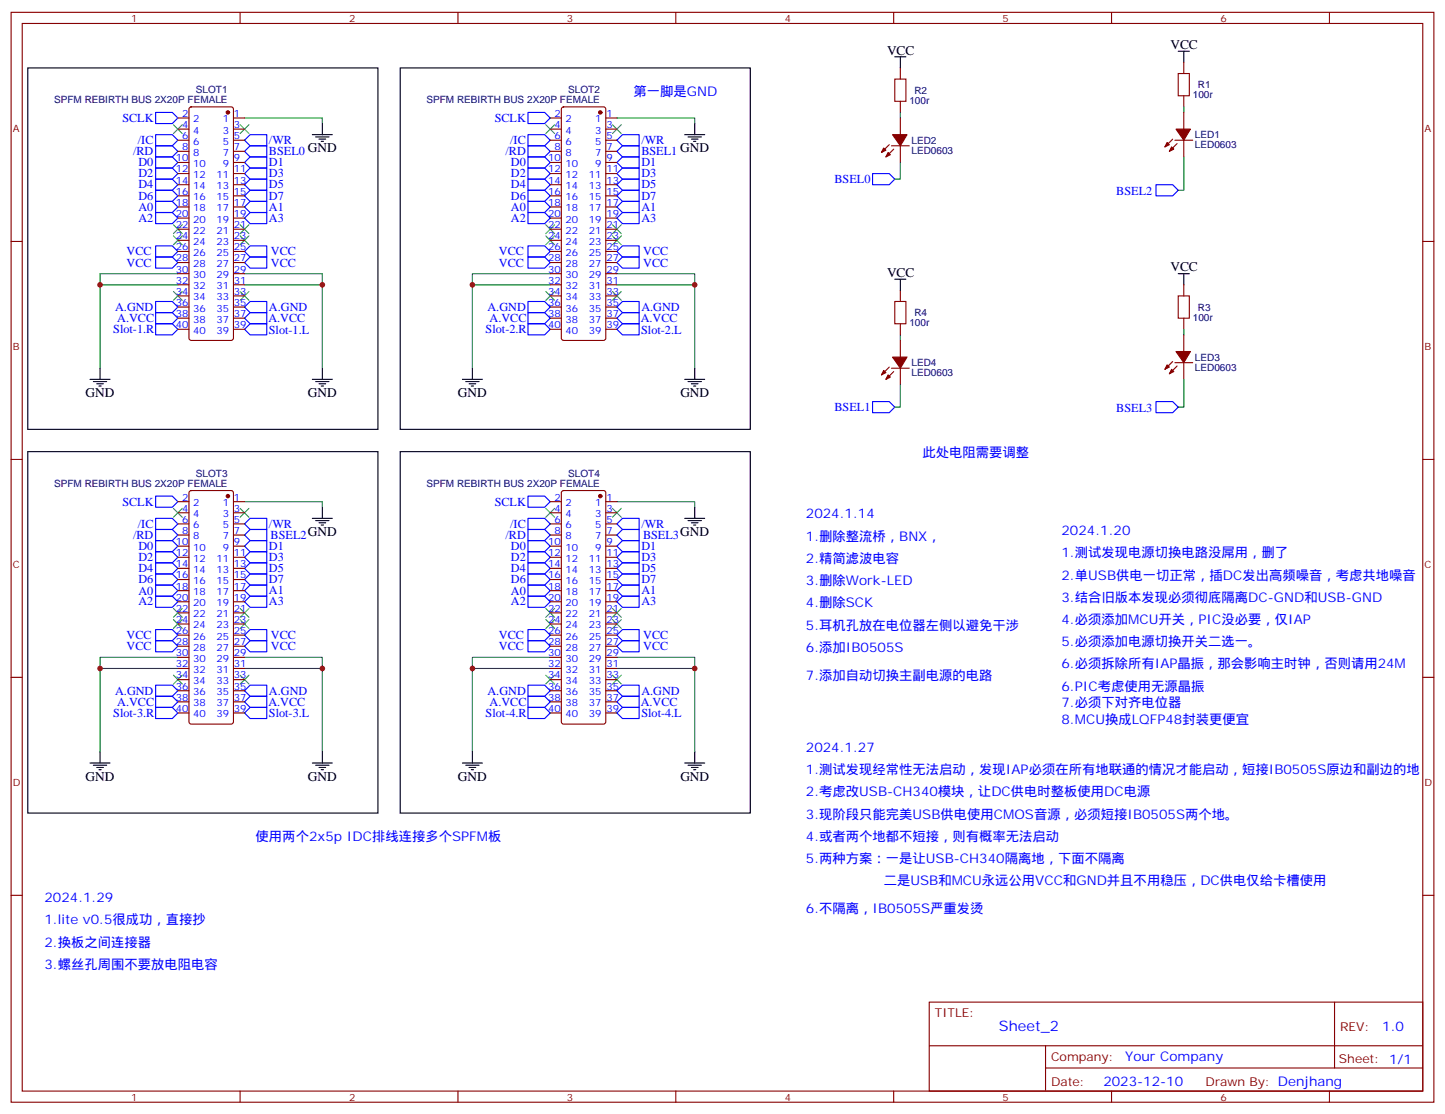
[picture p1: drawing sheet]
<svg xmlns="http://www.w3.org/2000/svg" width="459mm" height="353mm" viewBox="0 0 459 353" stroke-linecap="round" stroke-linejoin="round" font-family="sans-serif">
<g fill="none" stroke="#870000" stroke-width=".35">
<path d="M3.5 3.9h451.6v345.7h-451.6zM7.1 7.4h444.5v338.7h-444.5zM76.2 3.9v3.5M145.3 3.9v3.5M214.5 3.9v3.5M283.6 3.9v3.5M352.8 3.9v3.5M375.7 19.8v3.5M421.9 3.9v3.5M56.4 37.4h3.6M60.2 34.1l.5-.2h12.7l.5 .2 .2 .5v72.7l-.3 .5-.4 .2h-12.7l-.5-.2-.2-.5v-72.7zM74.1 37.4h3.5"/>
<path d="M174.6 37.4h3.6M178.4 34.1l.5-.2h12.7l.5 .2 .2 .5v72.7l-.3 .5-.4 .2h-12.7l-.5-.2-.2-.5v-72.7zM192.3 37.4h3.5M285.8 21.6v3.5M285.8 32.1v3.6M285.8 37.4v5.3M375.7 30.4v3.5M375.7 35.7v5.3M56.4 41h3.6M56.4 44.5h3.6M56.4 48h3.6M56.4 51.5h3.6"/>
<path d="M56.4 55.1h3.6M56.4 58.6h3.6M74.1 41h3.5M74.1 44.5h3.5M74.1 48h3.5M74.1 51.5h3.5M74.1 55.1h3.5M74.1 58.6h3.5M174.6 41h3.6M174.6 44.5h3.6M174.6 48h3.6M174.6 51.5h3.6"/>
<path d="M174.6 55.1h3.6M174.6 58.6h3.6M192.3 41h3.5M192.3 44.5h3.5M192.3 48h3.5M192.3 51.5h3.5M192.3 55.1h3.5M192.3 58.6h3.5M282.2 45.9l-2.4 2.5M282.9 46.2h5.7M283.6 47.3l-2.4 2.5M285.8 46.2v5.3"/>
<path d="M372.2 44.1l-2.5 2.5M372.9 44.5h5.6M373.6 45.5l-2.5 2.5M375.7 44.5v5.3M3.5 76.6h3.6M56.4 62.1h3.6M56.4 79.8h3.6M56.4 65.7h3.6M56.4 76.2h3.6M56.4 69.2h3.6M56.4 72.7h3.6M74.1 62.1h3.5"/>
<path d="M74.1 79.8h3.5M74.1 65.7h3.5M74.1 76.2h3.5M74.1 69.2h3.5M74.1 72.7h3.5M174.6 62.1h3.6M174.6 79.8h3.6M174.6 65.7h3.6M174.6 76.2h3.6M174.6 69.2h3.6M174.6 72.7h3.6M192.3 62.1h3.5"/>
<path d="M192.3 79.8h3.5M192.3 65.7h3.5M192.3 76.2h3.5M192.3 69.2h3.5M192.3 72.7h3.5M451.6 76.6h3.5M56.4 97.4h3.6M56.4 93.9h3.6M56.4 90.3h3.6M56.4 86.8h3.6M56.4 83.3h3.6M74.1 97.4h3.5"/>
<path d="M74.1 93.9h3.5M74.1 90.3h3.5M74.1 86.8h3.5M74.1 83.3h3.5M174.6 97.4h3.6M174.6 93.9h3.6M174.6 90.3h3.6M174.6 86.8h3.6M174.6 83.3h3.6M192.3 97.4h3.5M192.3 93.9h3.5M192.3 90.3h3.5"/>
<path d="M192.3 86.8h3.5M192.3 83.3h3.5M285.8 92.1v3.5M375.7 90.3v3.6M56.4 104.5h3.6M56.4 100.9h3.6M74.1 104.5h3.5M74.1 100.9h3.5M174.6 104.5h3.6M174.6 100.9h3.6M192.3 104.5h3.5M192.3 100.9h3.5"/>
<path d="M282.2 116.5l-2.4 2.4M282.9 116.8h5.7M283.6 117.9l-2.4 2.4M285.8 102.7v3.5M285.8 108v5.3M285.8 116.8v5.3M372.2 114.7l-2.5 2.5M372.9 115h5.6M373.6 116.1l-2.5 2.5M375.7 100.9v3.6M375.7 106.2v5.3M375.7 115v5.3"/>
<path d="M3.5 145.7h3.6M56.4 159.1h3.6M60.2 155.8l.5-.2h12.7l.5 .2 .2 .5v72.7l-.3 .5-.4 .2h-12.7l-.5-.2-.2-.5v-72.7zM74.1 159.1h3.5M174.6 159.1h3.6M178.4 155.8l.5-.2h12.7l.5 .2 .2 .5v72.7l-.3 .5-.4 .2h-12.7l-.5-.2-.2-.5v-72.7zM192.3 159.1h3.5M451.6 145.7h3.5M56.4 162.7h3.6M56.4 166.2h3.6M56.4 169.7h3.6M56.4 173.2h3.6"/>
<path d="M56.4 176.8h3.6M74.1 162.7h3.5M74.1 166.2h3.5M74.1 169.7h3.5M74.1 173.2h3.5M74.1 176.8h3.5M174.6 162.7h3.6M174.6 166.2h3.6M174.6 169.7h3.6M174.6 173.2h3.6M174.6 176.8h3.6M192.3 162.7h3.5"/>
<path d="M192.3 166.2h3.5M192.3 169.7h3.5M192.3 173.2h3.5M192.3 176.8h3.5M56.4 180.3h3.6M56.4 183.8h3.6M56.4 187.4h3.6M56.4 197.9h3.6M56.4 190.9h3.6M56.4 194.4h3.6M74.1 180.3h3.5M74.1 183.8h3.5"/>
<path d="M74.1 187.4h3.5M74.1 197.9h3.5M74.1 190.9h3.5M74.1 194.4h3.5M174.6 180.3h3.6M174.6 183.8h3.6M174.6 187.4h3.6M174.6 197.9h3.6M174.6 190.9h3.6M174.6 194.4h3.6M192.3 180.3h3.5M192.3 183.8h3.5"/>
<path d="M192.3 187.4h3.5M192.3 197.9h3.5M192.3 190.9h3.5M192.3 194.4h3.5M3.5 214.9h3.6M56.4 219.1h3.6M56.4 215.6h3.6M56.4 212.1h3.6M56.4 208.5h3.6M56.4 205h3.6M56.4 201.5h3.6M74.1 219.1h3.5"/>
<path d="M74.1 215.6h3.5M74.1 212.1h3.5M74.1 208.5h3.5M74.1 205h3.5M74.1 201.5h3.5M174.6 219.1h3.6M174.6 215.6h3.6M174.6 212.1h3.6M174.6 208.5h3.6M174.6 205h3.6M174.6 201.5h3.6M192.3 219.1h3.5"/>
<path d="M192.3 215.6h3.5M192.3 212.1h3.5M192.3 208.5h3.5M192.3 205h3.5M192.3 201.5h3.5M451.6 214.9h3.5M56.4 226.2h3.6M56.4 222.6h3.6M74.1 226.2h3.5M74.1 222.6h3.5M174.6 226.2h3.6M174.6 222.6h3.6"/>
<path d="M192.3 226.2h3.5M192.3 222.6h3.5M3.5 284h3.6M451.6 284h3.5M294.9 317.9h156.7v28.2h-156.7zM423.5 317.9l.1 20.9M295 331.7h156.4M331.8 338.8h119.6M331.8 331.7v14.1M76.2 346.1v3.5M145.3 346.1v3.5M214.5 346.1v3.5"/>
<path d="M283.6 346.1v3.5M352.8 346.1v3.5M421.9 346.1v3.5"/>
</g>
<g fill="none" stroke="#00f" stroke-width=".35">
<path d="M49.4 35.7h5.3l1.7 1.7-1.7 1.8h-5.3zM167.6 35.7h5.3l1.7 1.7-1.7 1.8h-5.3zM49.4 56.8h5.3l1.7 1.8-1.7 1.8h-5.3zM49.4 53.3h5.3l1.7 1.8-1.7 1.7h-5.3zM49.4 49.8h5.3l1.7 1.7-1.7 1.8h-5.3zM49.4 46.2h5.3l1.7 1.8-1.7 1.8h-5.3zM49.4 42.7h5.3l1.7 1.8-1.7 1.7h-5.3zM77.6 58.6l1.8-1.8h5.3v3.6h-5.3zM79.4 53.3h5.3v3.5h-5.3l-1.8-1.7zM79.4 49.8h5.3v3.5h-5.3l-1.8-1.8zM79.4 42.7h5.3v3.5h-5.3l-1.8-1.7zM79.4 46.2h5.3v3.6h-5.3l-1.8-1.8z"/>
<path d="M167.6 42.7h5.3l1.7 1.8-1.7 1.7h-5.3zM167.6 46.2h5.3l1.7 1.8-1.7 1.8h-5.3zM167.6 49.8h5.3l1.7 1.7-1.7 1.8h-5.3zM167.6 53.3h5.3l1.7 1.8-1.7 1.7h-5.3zM167.6 56.8h5.3l1.7 1.8-1.7 1.8h-5.3zM195.8 58.6l1.8-1.8h5.2v3.6h-5.2zM197.6 42.7h5.2v3.5h-5.2l-1.8-1.7zM197.6 49.8h5.2v3.5h-5.2l-1.8-1.8zM197.6 53.3h5.2v3.5h-5.2l-1.8-1.7zM197.6 46.2h5.2v3.6h-5.2l-1.8-1.8zM276.9 55.1h5.3l1.8 1.7-1.8 1.8h-5.3zM366.9 58.6h5.3l1.7 1.8-1.7 1.7h-5.3z"/>
<path d="M49.4 67.4h5.3l1.7 1.8-1.7 1.7h-5.3zM49.4 63.9h5.3l1.7 1.8-1.7 1.7h-5.3zM49.4 60.4h5.3l1.7 1.7-1.7 1.8h-5.3zM49.4 78h5.3l1.7 1.8-1.7 1.7h-5.3zM77.6 69.2l1.8-1.8h5.3v3.5h-5.3zM77.6 65.7l1.8-1.8h5.3v3.5h-5.3zM77.6 62.1l1.8-1.7h5.3v3.5h-5.3zM79.4 78h5.3v3.5h-5.3l-1.8-1.7zM167.6 78h5.3l1.7 1.8-1.7 1.7h-5.3zM167.6 60.4h5.3l1.7 1.7-1.7 1.8h-5.3zM167.6 63.9h5.3l1.7 1.8-1.7 1.7h-5.3zM167.6 67.4h5.3l1.7 1.8-1.7 1.7h-5.3z"/>
<path d="M195.8 65.7l1.8-1.8h5.2v3.5h-5.2zM197.6 78h5.2v3.5h-5.2l-1.8-1.7zM197.6 60.4h5.2v3.5h-5.2l-1.8-1.8zM197.6 67.4h5.2v3.5h-5.2l-1.8-1.7zM49.4 99.2h5.3l1.7 1.7-1.7 1.8h-5.3zM49.4 81.5h5.3l1.7 1.8-1.7 1.8h-5.3zM49.4 95.6h5.3l1.7 1.8-1.7 1.8h-5.3zM79.4 81.5h5.3v3.6h-5.3l-1.8-1.8zM79.4 95.6h5.3v3.6h-5.3l-1.8-1.8zM167.6 81.5h5.3l1.7 1.8-1.7 1.8h-5.3zM167.6 99.2h5.3l1.7 1.7-1.7 1.8h-5.3zM167.6 95.6h5.3l1.7 1.8-1.7 1.8h-5.3z"/>
<path d="M197.6 81.5h5.2v3.6h-5.2l-1.8-1.8zM197.6 95.6h5.2v3.6h-5.2l-1.8-1.8zM49.4 102.7h5.3l1.7 1.8-1.7 1.7h-5.3zM77.6 104.5l1.8-1.8h5.3v3.5h-5.3zM77.6 100.9l1.8-1.7h5.3v3.5h-5.3zM167.6 102.7h5.3l1.7 1.8-1.7 1.7h-5.3zM195.8 104.5l1.8-1.8h5.2v3.5h-5.2zM195.8 100.9l1.8-1.7h5.2v3.5h-5.2zM276.9 127.4h5.3l1.8 1.8-1.8 1.7h-5.3zM366.9 127.4h5.3l1.7 1.8-1.7 1.7h-5.3zM49.4 157.4h5.3l1.7 1.7-1.7 1.8h-5.3zM167.6 157.4h5.3l1.7 1.7-1.7 1.8h-5.3z"/>
<path d="M49.4 164.4h5.3l1.7 1.8-1.7 1.8h-5.3zM49.4 168h5.3l1.7 1.7-1.7 1.8h-5.3zM49.4 171.5h5.3l1.7 1.7-1.7 1.8h-5.3zM49.4 175h5.3l1.7 1.8-1.7 1.7h-5.3zM49.4 178.5h5.3l1.7 1.8-1.7 1.8h-5.3zM77.6 173.2l1.8-1.7h5.3v3.5h-5.3zM77.6 169.7l1.8-1.7h5.3v3.5h-5.3zM79.4 164.4h5.3v3.6h-5.3l-1.8-1.8zM79.4 175h5.3v3.5h-5.3l-1.8-1.7zM79.4 178.5h5.3v3.6h-5.3l-1.8-1.8zM167.6 178.5h5.3l1.7 1.8-1.7 1.8h-5.3zM167.6 175h5.3l1.7 1.8-1.7 1.7h-5.3z"/>
<path d="M167.6 171.5h5.3l1.7 1.7-1.7 1.8h-5.3zM167.6 168h5.3l1.7 1.7-1.7 1.8h-5.3zM167.6 164.4h5.3l1.7 1.8-1.7 1.8h-5.3zM195.8 173.2l1.8-1.7h5.2v3.5h-5.2zM195.8 169.7l1.8-1.7h5.2v3.5h-5.2zM197.6 178.5h5.2v3.6h-5.2l-1.8-1.8zM197.6 175h5.2v3.5h-5.2l-1.8-1.7zM197.6 164.4h5.2v3.6h-5.2l-1.8-1.8zM49.4 199.7h5.3l1.7 1.8-1.7 1.7h-5.3zM49.4 182.1h5.3l1.7 1.7-1.7 1.8h-5.3zM49.4 185.6h5.3l1.7 1.8-1.7 1.7h-5.3zM49.4 189.1h5.3l1.7 1.8-1.7 1.8h-5.3z"/>
<path d="M79.4 199.7h5.3v3.5h-5.3l-1.8-1.7zM79.4 182.1h5.3v3.5h-5.3l-1.8-1.8zM79.4 185.6h5.3v3.5h-5.3l-1.8-1.7zM79.4 189.1h5.3v3.6h-5.3l-1.8-1.8zM167.6 189.1h5.3l1.7 1.8-1.7 1.8h-5.3zM167.6 185.6h5.3l1.7 1.8-1.7 1.7h-5.3zM167.6 182.1h5.3l1.7 1.7-1.7 1.8h-5.3zM167.6 199.7h5.3l1.7 1.8-1.7 1.7h-5.3zM197.6 189.1h5.2v3.6h-5.2l-1.8-1.8zM197.6 185.6h5.2v3.5h-5.2l-1.8-1.7zM197.6 182.1h5.2v3.5h-5.2l-1.8-1.8zM197.6 199.7h5.2v3.5h-5.2l-1.8-1.7z"/>
<path d="M49.4 203.2h5.3l1.7 1.8-1.7 1.8h-5.3zM49.4 217.3h5.3l1.7 1.8-1.7 1.8h-5.3zM79.4 203.2h5.3v3.6h-5.3l-1.8-1.8zM79.4 217.3h5.3v3.6h-5.3l-1.8-1.8zM167.6 203.2h5.3l1.7 1.8-1.7 1.8h-5.3zM167.6 217.3h5.3l1.7 1.8-1.7 1.8h-5.3zM197.6 203.2h5.2v3.6h-5.2l-1.8-1.8zM197.6 217.3h5.2v3.6h-5.2l-1.8-1.8zM49.4 220.9h5.3l1.7 1.7-1.7 1.8h-5.3zM49.4 224.4h5.3l1.7 1.8-1.7 1.7h-5.3zM77.6 226.2l1.8-1.8h5.3v3.5h-5.3zM79.4 220.9h5.3v3.5h-5.3l-1.8-1.8z"/>
<path d="M167.6 220.9h5.3l1.7 1.7-1.7 1.8h-5.3zM167.6 224.4h5.3l1.7 1.8-1.7 1.7h-5.3zM195.8 222.6l1.8-1.7h5.2v3.5h-5.2zM195.8 226.2l1.8-1.8h5.2v3.5h-5.2z"/>
</g>
<g fill="none" stroke="#3c3" stroke-width=".35">
<path d="M55 39.5l2.9 2.9M57.9 39.5l-2.9 2.9M76.2 39.5l2.8 2.9M79 39.5l-2.8 2.9M173.2 39.5l2.8 2.9M176 39.5l-2.8 2.9M194.4 39.5l2.8 2.9M197.2 39.5l-2.8 2.9M55 74.8l2.9 2.8M55 71.3l2.9 2.8M57.9 74.8l-2.9 2.8M57.9 71.3l-2.9 2.8"/>
<path d="M76.2 74.8l2.8 2.8M76.2 71.3l2.8 2.8M79 74.8l-2.8 2.8M79 71.3l-2.8 2.8M173.2 71.3l2.8 2.8M173.2 74.8l2.8 2.8M176 71.3l-2.8 2.8M176 74.8l-2.8 2.8M194.4 71.3l2.8 2.8M194.4 74.8l2.8 2.8M197.2 71.3l-2.8 2.8M197.2 74.8l-2.8 2.8"/>
<path d="M55 92.5l2.9 2.8M57.9 92.5l-2.9 2.8M76.2 92.5l2.8 2.8M79 92.5l-2.8 2.8M173.2 92.5l2.8 2.8M176 92.5l-2.8 2.8M194.4 92.5l2.8 2.8M197.2 92.5l-2.8 2.8M55 161.3l2.9 2.8M57.9 161.3l-2.9 2.8M76.2 161.3l2.8 2.8M79 161.3l-2.8 2.8"/>
<path d="M173.2 161.3l2.8 2.8M176 161.3l-2.8 2.8M194.4 161.3l2.8 2.8M197.2 161.3l-2.8 2.8M55 193l2.9 2.8M55 196.5l2.9 2.9M57.9 193l-2.9 2.8M57.9 196.5l-2.9 2.9M76.2 193l2.8 2.8M76.2 196.5l2.8 2.9M79 193l-2.8 2.8M79 196.5l-2.8 2.9"/>
<path d="M173.2 196.5l2.8 2.9M173.2 193l2.8 2.8M176 196.5l-2.8 2.9M176 193l-2.8 2.8M194.4 196.5l2.8 2.9M194.4 193l2.8 2.8M197.2 196.5l-2.8 2.9M197.2 193l-2.8 2.8M55 214.2l2.9 2.8M57.9 214.2l-2.9 2.8M76.2 214.2l2.8 2.8M79 214.2l-2.8 2.8"/>
<path d="M173.2 214.2l2.8 2.8M176 214.2l-2.8 2.8M194.4 214.2l2.8 2.8M197.2 214.2l-2.8 2.8"/>
</g>
<g fill="none" stroke="#000" stroke-width=".35">
<path d="M284 18h3.5M285.8 18v3.6M373.9 16.3h3.6M375.7 16.3v3.5M8.8 21.6h111.1v114.6h-111.1zM102.3 39.2v3.5M127 21.6h111.1v114.6h-111.1zM220.5 39.2v3.5M99.1 42.7h6.4M100.2 43.4h4.2M101.2 44.1h2.2M102 44.8h.7"/>
<path d="M217.3 42.7h6.4M218.4 43.4h4.2M219.4 44.1h2.1M220.1 44.8h.7M284 88.6h3.5M285.8 88.6v3.5M373.9 86.8h3.6M375.7 86.8v3.5M31.7 116.8v3.5M102.3 116.8v3.5M149.9 116.8v3.5M220.5 116.8v3.5"/>
<path d="M28.6 120.3h6.3M29.6 121h4.3M30.7 121.7h2.1M31.4 122.4h.7M99.1 120.3h6.4M100.2 121h4.2M101.2 121.7h2.2M102 122.4h.7M146.8 120.3h6.3M147.8 121h4.2M148.9 121.7h2.1M149.6 122.4h.7"/>
<path d="M217.3 120.3h6.4M218.4 121h4.2M219.4 121.7h2.1M220.1 122.4h.7M8.8 143.3h111.1v114.6h-111.1zM127 143.3h111.1v114.6h-111.1zM99.1 164.4h6.4M100.2 165.1h4.2M101.2 165.8h2.2M102 166.5h.7M102.3 160.9v3.5M217.3 164.4h6.4"/>
<path d="M218.4 165.1h4.2M219.4 165.8h2.1M220.1 166.5h.7M220.5 160.9v3.5M31.7 238.5v3.5M102.3 238.5v3.5M149.9 238.5v3.5M220.5 238.5v3.5M28.6 242h6.3M29.6 242.7h4.3M30.7 243.5h2.1M31.4 244.2h.7"/>
<path d="M99.1 242h6.4M100.2 242.7h4.2M101.2 243.5h2.2M102 244.2h.7M146.8 242h6.3M147.8 242.7h4.2M148.9 243.5h2.1M149.6 244.2h.7M217.3 242h6.4M218.4 242.7h4.2M219.4 243.5h2.1M220.1 244.2h.7"/>
</g>
<g fill="none" stroke="#008700" stroke-width=".35">
<path d="M77.6 37.4h24.7v1.8M195.8 37.4h24.7v1.8M285.8 35.7v1.7M375.7 33.9v1.8M285.8 51.5v5.3h-1.8M375.7 49.8v10.6h-1.8M31.7 90.3h24.7M56.4 86.8h-24.7v30M77.6 86.8h24.7v30M77.6 90.3h24.7M149.9 90.3h24.7M174.6 86.8h-24.7v30"/>
<path d="M195.8 90.3h24.7M195.8 86.8h24.7v30M285.8 106.2v1.8M375.7 104.5v1.7M285.8 122.1v7.1h-1.8M375.7 120.3v8.9h-1.8M77.6 159.1h24.7v1.8M195.8 159.1h24.7v1.8M31.7 212.1h24.7M56.4 208.5h-24.7v30M77.6 212.1h24.7M77.6 208.5h24.7v30"/>
<path d="M149.9 212.1h24.7M174.6 208.5h-24.7v30M195.8 208.5h24.7v30M195.8 212.1h24.7"/>
</g>
<g fill="#870000" stroke="#870000" stroke-width=".35">
<path d="M283.3 113.3h4.6l-2.1 3.5z"/>
<path d="M280.5 117.5l.7 .7-1.4 .7z"/>
<path d="M281.9 118.9l.7 .7-1.4 .7z"/>
<path d="M283.3 42.7h4.6l-2.1 3.5z"/>
<path d="M280.5 47l.7 .7-1.4 .7z"/>
<path d="M281.9 48.4l.7 .7-1.4 .7z"/>
<path d="M373.2 41h4.6l-2.1 3.5z"/>
<path d="M370.4 45.2l.7 .7-1.4 .7z"/>
<path d="M371.8 46.6l.7 .7-1.4 .7z"/>
<path d="M373.2 111.5h4.6l-2.1 3.5z"/>
<path d="M370.4 115.7l.7 .8-1.4 .7z"/>
<path d="M371.8 117.2l.7 .7-1.4 .7z"/>
<circle cx="72.3" cy="35.7" r=".53"/>
<circle cx="190.5" cy="35.7" r=".53"/>
<circle cx="72.3" cy="157.4" r=".53"/>
<circle cx="190.5" cy="157.4" r=".53"/>
</g>
<path d="M284 25.1h3.5v7h-3.5zM373.9 23.3h3.6v7.1h-3.6zM284 95.6h3.5v7.1h-3.5zM373.9 93.9h3.6v7h-3.6z" fill="none" stroke="#a10000" stroke-width=".35"/>
<g fill="#c00">
<circle cx="149.9" cy="90.3" r=".88"/>
<circle cx="220.5" cy="90.3" r=".88"/>
<circle cx="102.3" cy="90.3" r=".88"/>
<circle cx="31.8" cy="90.3" r=".88"/>
<circle cx="31.8" cy="212.1" r=".88"/>
<circle cx="102.3" cy="212.1" r=".88"/>
<circle cx="220.5" cy="212.1" r=".88"/>
<circle cx="149.9" cy="212.1" r=".88"/>
</g>
<text font-size="4.6" fill="#00f" x="317" y="326.9">Sheet_2</text>
<g font-size="4.2">
<text x="281.5" y="17.3">VCC</text>
<text x="371.5" y="15.6">VCC</text>
<text x="281.5" y="87.9">VCC</text>
<text x="371.5" y="86.1">VCC</text>
<text x="27.2" y="126">GND</text>
<text x="97.7" y="126">GND</text>
<text x="145.3" y="126">GND</text>
<text x="215.9" y="126">GND</text>
<text x="27.2" y="247.7">GND</text>
<text x="97.7" y="247.7">GND</text>
<text x="145.3" y="247.7">GND</text>
<text x="215.9" y="247.7">GND</text>
</g>
<g font-size="4.2" fill="#00f">
<text x="201.1" y="30.4">第一脚是GND</text>
<text x="292.8" y="145">此处电阻需要调整</text>
<text x="255.8" y="164.4">2024.1.14</text>
<text x="255.8" y="171.5">1.删除整流桥，BNX，</text>
<text x="336.9" y="169.7">2024.1.20</text>
<text x="255.8" y="178.5">2.精简滤波电容</text>
<text x="336.9" y="176.8">1.测试发现电源切换电路没屌用，删了</text>
<text x="255.8" y="185.6">3.删除Work-LED</text>
<text x="336.9" y="183.8">2.单USB供电一切正常，插DC发出高频噪音，考虑共地噪音</text>
<text x="336.9" y="190.9">3.结合旧版本发现必须彻底隔离DC-GND和USB-GND</text>
<text x="255.8" y="192.7">4.删除SCK</text>
<text x="336.9" y="197.9">4.必须添加MCU开关，PIC没必要，仅IAP</text>
<text x="255.8" y="199.7">5.耳机孔放在电位器左侧以避免干涉</text>
<text x="255.8" y="206.8">6.添加IB0505S</text>
<text x="336.9" y="205">5.必须添加电源切换开关二选一。</text>
<text x="255.8" y="215.6">7.添加自动切换主副电源的电路</text>
<text x="336.9" y="212.1">6.必须拆除所有IAP晶振，那会影响主时钟，否则请用24M</text>
<text x="336.9" y="219.1">6.PIC考虑使用无源晶振</text>
<text x="336.9" y="224.4">7.必须下对齐电位器</text>
<text x="336.9" y="229.7">8.MCU换成LQFP48封装更便宜</text>
<text x="255.8" y="238.5">2024.1.27</text>
<text x="255.8" y="245.6">1.测试发现经常性无法启动，发现IAP必须在所有地联通的情况才能启动，短接IB0505S原边和副边的地</text>
<text x="255.8" y="252.6">2.考虑改USB-CH340模块，让DC供电时整板使用DC电源</text>
<text x="255.8" y="259.7">3.现阶段只能完美USB供电使用CMOS音源，必须短接IB0505S两个地。</text>
<text x="81.1" y="266.7">使用两个2x5p IDC排线连接多个SPFM板</text>
<text x="255.8" y="266.7">4.或者两个地都不短接，则有概率无法启动</text>
<text x="255.8" y="273.8">5.两种方案：一是让USB-CH340隔离地，下面不隔离</text>
<text x="280.5" y="280.8">二是USB和MCU永远公用VCC和GND并且不用稳压，DC供电仅给卡槽使用</text>
<text x="14.1" y="286.1">2024.1.29</text>
<text x="14.1" y="293.2">1.lite v0.5很成功，直接抄</text>
<text x="255.8" y="289.7">6.不隔离，IB0505S严重发烫</text>
<text x="14.1" y="300.2">2.换板之间连接器</text>
<text x="14.1" y="307.3">3.螺丝孔周围不要放电阻电容</text>
<text x="438.7" y="327.1">1.0</text>
<text x="357.1" y="336.7">Your Company</text>
<text x="350.2" y="344.5">2023-12-10</text>
</g>
<g font-size="3.9" fill="#00f">
<text x="38.8" y="38.7">SCLK</text>
<text x="157" y="38.7">SCLK</text>
<text x="43.8" y="45.7">/IC</text>
<text x="85.4" y="45.7">/WR</text>
<text x="161.9" y="45.7">/IC</text>
<text x="203.6" y="45.7">/WR</text>
<text x="42.2" y="49.3">/RD</text>
<text x="43.9" y="52.8">D0</text>
<text x="85.4" y="52.7">D1</text>
<text x="85.4" y="49.3">BSEL0 GND</text>
<text x="160.4" y="49.3">/RD</text>
<text x="162.1" y="52.8">D0</text>
<text x="203.6" y="52.7">D1</text>
<text x="203.6" y="49.3">BSEL1 GND</text>
<text x="43.9" y="59.8">D4</text>
<text x="43.9" y="56.2">D2</text>
<text x="85.4" y="59.8">D5</text>
<text x="85.4" y="56.2">D3</text>
<text x="162.1" y="56.2">D2</text>
<text x="162.1" y="59.8">D4</text>
<text x="203.6" y="56.2">D3</text>
<text x="203.6" y="59.8">D5</text>
<text x="264.9" y="58.1">BSEL0</text>
<text x="43.9" y="63.3">D6</text>
<text x="85.4" y="63.3">D7</text>
<text x="162.1" y="63.3">D6</text>
<text x="203.6" y="63.3">D7</text>
<text x="354.3" y="61.9">BSEL2</text>
<text x="43.9" y="70.3">A2</text>
<text x="43.9" y="66.9">A0</text>
<text x="85.4" y="70.3">A3</text>
<text x="85.4" y="66.8">A1</text>
<text x="162.1" y="66.9">A0</text>
<text x="162.1" y="70.3">A2</text>
<text x="203.6" y="66.8">A1</text>
<text x="203.6" y="70.3">A3</text>
<text x="40.2" y="81">VCC</text>
<text x="86" y="81">VCC</text>
<text x="158.4" y="81">VCC</text>
<text x="204.1" y="81">VCC</text>
<text x="40.2" y="84.6">VCC</text>
<text x="86" y="84.6">VCC</text>
<text x="158.4" y="84.6">VCC</text>
<text x="204.1" y="84.6">VCC</text>
<text x="36.5" y="98.7">A.GND</text>
<text x="85.4" y="98.7">A.GND</text>
<text x="154.7" y="98.7">A.GND</text>
<text x="203.6" y="98.7">A.GND</text>
<text x="36" y="105.8">Slot-1.R</text>
<text x="37.2" y="102.2">A.VCC</text>
<text x="85.2" y="102.2">A.VCC</text>
<text x="85.3" y="105.8">Slot-1.L</text>
<text x="154.1" y="105.8">Slot-2.R</text>
<text x="155.4" y="102.2">A.VCC</text>
<text x="203.4" y="102.2">A.VCC</text>
<text x="203.5" y="105.8">Slot-2.L</text>
<text x="264.9" y="130.4">BSEL1</text>
<text x="354.3" y="130.7">BSEL3</text>
<text x="38.8" y="160.4">SCLK</text>
<text x="157" y="160.4">SCLK</text>
<text x="43.8" y="167.4">/IC</text>
<text x="85.4" y="167.4">/WR</text>
<text x="161.9" y="167.4">/IC</text>
<text x="203.6" y="167.4">/WR</text>
<text x="42.2" y="171">/RD</text>
<text x="85.9" y="171">BSEL2GND</text>
<text x="160.4" y="171">/RD</text>
<text x="204.1" y="171">BSEL3GND</text>
<text x="43.9" y="174.5">D0</text>
<text x="43.9" y="177.9">D2</text>
<text x="85.4" y="174.4">D1</text>
<text x="85.4" y="177.9">D3</text>
<text x="162.1" y="177.9">D2</text>
<text x="162.1" y="174.5">D0</text>
<text x="203.6" y="177.9">D3</text>
<text x="203.6" y="174.4">D1</text>
<text x="43.9" y="181.5">D4</text>
<text x="43.9" y="185">D6</text>
<text x="85.4" y="181.5">D5</text>
<text x="85.4" y="185">D7</text>
<text x="162.1" y="185">D6</text>
<text x="162.1" y="181.5">D4</text>
<text x="203.6" y="185">D7</text>
<text x="203.6" y="181.5">D5</text>
<text x="43.9" y="188.6">A0</text>
<text x="85.4" y="188.5">A1</text>
<text x="162.1" y="188.6">A0</text>
<text x="203.6" y="188.5">A1</text>
<text x="43.9" y="192.1">A2</text>
<text x="85.4" y="192.1">A3</text>
<text x="162.1" y="192.1">A2</text>
<text x="203.6" y="192.1">A3</text>
<text x="40.2" y="202.7">VCC</text>
<text x="86" y="202.7">VCC</text>
<text x="158.4" y="202.7">VCC</text>
<text x="204.1" y="202.7">VCC</text>
<text x="40.2" y="206.3">VCC</text>
<text x="86" y="206.3">VCC</text>
<text x="158.4" y="206.3">VCC</text>
<text x="204.1" y="206.3">VCC</text>
<text x="36.5" y="220.4">A.GND</text>
<text x="85.4" y="220.4">A.GND</text>
<text x="154.7" y="220.4">A.GND</text>
<text x="203.6" y="220.4">A.GND</text>
<text x="36" y="227.4">Slot-3.R</text>
<text x="37.2" y="223.9">A.VCC</text>
<text x="85.2" y="223.9">A.VCC</text>
<text x="85.4" y="227.4">Slot-3.L</text>
<text x="154.1" y="227.4">Slot-4.R</text>
<text x="155.4" y="223.9">A.VCC</text>
<text x="203.4" y="223.9">A.VCC</text>
<text x="203.6" y="227.5">Slot-4.L</text>
</g>
<g font-size="3.9" fill="#800">
<text x="296.7" y="322.5">TITLE:</text>
<text x="425.3" y="327.1">REV:</text>
<text x="333.6" y="336.7">Company:</text>
<text x="425" y="337.3">Sheet: 1/1</text>
<text x="333.6" y="344.3">Date:</text>
<text x="382.6" y="344.4">Drawn By: Denjhang</text>
</g>
<g font-size="3.2" fill="#800">
<text x="41.6" y="6.9">1</text>
<text x="110.8" y="6.9">2</text>
<text x="179.9" y="6.9">3</text>
<text x="249.1" y="6.9">4</text>
<text x="318.2" y="6.9">5</text>
<text x="387.3" y="6.9">6</text>
<text x="4.1" y="42">A</text>
<text x="452.1" y="42">A</text>
<text x="4.1" y="111.2">B</text>
<text x="452.1" y="111.2">B</text>
<text x="4.1" y="180.3">C</text>
<text x="452.1" y="180.3">C</text>
<text x="4.1" y="249.4">D</text>
<text x="452.1" y="249.4">D</text>
<text x="41.6" y="349.1">1</text>
<text x="110.8" y="349.1">2</text>
<text x="179.9" y="349.1">3</text>
<text x="249.1" y="349.1">4</text>
<text x="318.2" y="349.1">5</text>
<text x="387.3" y="349.1">6</text>
</g>
<g font-size="3.2" fill="#000080">
<text x="62.2" y="29.6">SLOT1</text>
<text x="180.4" y="29.6">SLOT2</text>
<text x="290.2" y="29.7">R2</text>
<text x="380.2" y="28">R1</text>
<text x="17.2" y="32.6">SPFM REBIRTH BUS 2X20P FEMALE</text>
<text x="135.4" y="32.6">SPFM REBIRTH BUS 2X20P FEMALE</text>
<text x="288.6" y="32.9">100r</text>
<text x="378.6" y="31.2">100r</text>
<text x="289.3" y="45.6">LED2</text>
<text x="379.2" y="47.1">LED0603</text>
<text x="379.2" y="43.9">LED1</text>
<text x="289.3" y="48.8">LED0603</text>
<text x="290.2" y="100.3">R4</text>
<text x="378.6" y="101.7">100r</text>
<text x="380.2" y="98.5">R3</text>
<text x="288.6" y="103.5">100r</text>
<text x="289.3" y="119.4">LED0603</text>
<text x="289.3" y="116.2">LED4</text>
<text x="379.2" y="117.6">LED0603</text>
<text x="379.2" y="114.4">LED3</text>
<text x="17.2" y="154.3">SPFM REBIRTH BUS 2X20P FEMALE</text>
<text x="62.2" y="151.3">SLOT3</text>
<text x="135.4" y="154.3">SPFM REBIRTH BUS 2X20P FEMALE</text>
<text x="180.4" y="151.3">SLOT4</text>
</g>
<g font-size="3.2" fill="#00f">
<text x="57.8" y="40.6">4</text>
<text x="57.8" y="37.1">2</text>
<text x="61.3" y="38.8">2</text>
<text x="70.8" y="38.8">1</text>
<text x="74.3" y="37.1">1</text>
<text x="74.3" y="40.6">3</text>
<text x="176" y="40.6">4</text>
<text x="176" y="37.1">2</text>
<text x="179.5" y="38.8">2</text>
<text x="188.9" y="38.8">1</text>
<text x="192.4" y="37.1">1</text>
<text x="192.4" y="40.6">3</text>
<text x="57.8" y="47.7">8</text>
<text x="57.8" y="44.1">6</text>
<text x="61.3" y="45.9">6</text>
<text x="61.3" y="42.4">4</text>
<text x="70.8" y="42.4">3</text>
<text x="70.8" y="45.9">5</text>
<text x="74.3" y="44.1">5</text>
<text x="74.3" y="47.7">7</text>
<text x="176" y="47.7">8</text>
<text x="176" y="44.1">6</text>
<text x="179.5" y="45.9">6</text>
<text x="179.5" y="42.4">4</text>
<text x="188.9" y="42.4">3</text>
<text x="188.9" y="45.9">5</text>
<text x="192.4" y="44.1">5</text>
<text x="192.4" y="47.7">7</text>
<text x="55.8" y="51.2">10</text>
<text x="61.3" y="53">10</text>
<text x="61.3" y="49.4">8</text>
<text x="70.8" y="49.4">7</text>
<text x="70.8" y="53">9</text>
<text x="74.3" y="51.2">9</text>
<text x="173.9" y="51.2">10</text>
<text x="179.5" y="53">10</text>
<text x="179.5" y="49.4">8</text>
<text x="188.9" y="49.4">7</text>
<text x="188.9" y="53">9</text>
<text x="192.4" y="51.2">9</text>
<text x="55.8" y="58.2">14</text>
<text x="55.8" y="54.7">12</text>
<text x="61.3" y="56.5">12</text>
<text x="68.7" y="56.5">11</text>
<text x="74.3" y="54.7">11</text>
<text x="74.3" y="58.2">13</text>
<text x="173.9" y="58.2">14</text>
<text x="173.9" y="54.7">12</text>
<text x="179.5" y="56.5">12</text>
<text x="186.9" y="56.5">11</text>
<text x="192.4" y="54.7">11</text>
<text x="192.4" y="58.2">13</text>
<text x="55.8" y="65.3">18</text>
<text x="55.8" y="61.8">16</text>
<text x="61.3" y="63.5">16</text>
<text x="61.3" y="60">14</text>
<text x="68.7" y="60">13</text>
<text x="68.7" y="63.5">15</text>
<text x="74.3" y="61.8">15</text>
<text x="74.3" y="65.3">17</text>
<text x="173.9" y="65.3">18</text>
<text x="173.9" y="61.8">16</text>
<text x="179.5" y="63.5">16</text>
<text x="179.5" y="60">14</text>
<text x="186.9" y="60">13</text>
<text x="186.9" y="63.5">15</text>
<text x="192.4" y="61.8">15</text>
<text x="192.4" y="65.3">17</text>
<text x="55.8" y="68.8">20</text>
<text x="61.3" y="70.6">20</text>
<text x="61.3" y="67.1">18</text>
<text x="68.7" y="67.1">17</text>
<text x="68.7" y="70.6">19</text>
<text x="74.3" y="68.8">19</text>
<text x="173.9" y="68.8">20</text>
<text x="179.5" y="70.6">20</text>
<text x="179.5" y="67.1">18</text>
<text x="186.9" y="67.1">17</text>
<text x="186.9" y="70.6">19</text>
<text x="192.4" y="68.8">19</text>
<text x="55.8" y="75.9">24</text>
<text x="55.8" y="72.4">22</text>
<text x="61.3" y="77.6">24</text>
<text x="61.3" y="74.1">22</text>
<text x="68.7" y="74.1">21</text>
<text x="68.7" y="77.6">23</text>
<text x="74.3" y="72.4">21</text>
<text x="74.3" y="75.9">23</text>
<text x="173.9" y="75.9">24</text>
<text x="173.9" y="72.4">22</text>
<text x="179.5" y="77.6">24</text>
<text x="179.5" y="74.1">22</text>
<text x="186.9" y="74.1">21</text>
<text x="186.9" y="77.6">23</text>
<text x="192.4" y="72.4">21</text>
<text x="192.4" y="75.9">23</text>
<text x="55.8" y="82.9">28</text>
<text x="55.8" y="79.4">26</text>
<text x="61.3" y="81.2">26</text>
<text x="68.7" y="81.2">25</text>
<text x="74.3" y="79.4">25</text>
<text x="74.3" y="82.9">27</text>
<text x="173.9" y="82.9">28</text>
<text x="173.9" y="79.4">26</text>
<text x="179.5" y="81.2">26</text>
<text x="186.9" y="81.2">25</text>
<text x="192.4" y="79.4">25</text>
<text x="192.4" y="82.9">27</text>
<text x="55.8" y="90">32</text>
<text x="55.8" y="86.5">30</text>
<text x="61.3" y="88.2">30</text>
<text x="61.3" y="84.7">28</text>
<text x="68.7" y="84.7">27</text>
<text x="68.7" y="88.2">29</text>
<text x="74.3" y="86.5">29</text>
<text x="74.3" y="90">31</text>
<text x="173.9" y="90">32</text>
<text x="173.9" y="86.5">30</text>
<text x="179.5" y="88.2">30</text>
<text x="179.5" y="84.7">28</text>
<text x="186.9" y="84.7">27</text>
<text x="186.9" y="88.2">29</text>
<text x="192.4" y="86.5">29</text>
<text x="192.4" y="90">31</text>
<text x="55.8" y="93.5">34</text>
<text x="61.3" y="95.3">34</text>
<text x="61.3" y="91.8">32</text>
<text x="68.7" y="91.8">31</text>
<text x="68.7" y="95.3">33</text>
<text x="74.3" y="93.5">33</text>
<text x="173.9" y="93.5">34</text>
<text x="179.5" y="95.3">34</text>
<text x="179.5" y="91.8">32</text>
<text x="186.9" y="91.8">31</text>
<text x="186.9" y="95.3">33</text>
<text x="192.4" y="93.5">33</text>
<text x="55.8" y="100.6">38</text>
<text x="55.8" y="97">36</text>
<text x="61.3" y="98.8">36</text>
<text x="68.7" y="98.8">35</text>
<text x="74.3" y="97">35</text>
<text x="74.3" y="100.6">37</text>
<text x="173.9" y="100.6">38</text>
<text x="173.9" y="97">36</text>
<text x="179.5" y="98.8">36</text>
<text x="186.9" y="98.8">35</text>
<text x="192.4" y="97">35</text>
<text x="192.4" y="100.6">37</text>
<text x="55.8" y="104.1">40</text>
<text x="61.3" y="105.9">40</text>
<text x="61.3" y="102.3">38</text>
<text x="68.7" y="102.3">37</text>
<text x="68.7" y="105.9">39</text>
<text x="74.3" y="104.1">39</text>
<text x="173.9" y="104.1">40</text>
<text x="179.5" y="105.9">40</text>
<text x="179.5" y="102.3">38</text>
<text x="186.9" y="102.3">37</text>
<text x="186.9" y="105.9">39</text>
<text x="192.4" y="104.1">39</text>
<text x="57.8" y="158.8">2</text>
<text x="61.3" y="160.5">2</text>
<text x="70.8" y="160.5">1</text>
<text x="74.3" y="158.8">1</text>
<text x="176" y="158.8">2</text>
<text x="179.5" y="160.5">2</text>
<text x="188.9" y="160.5">1</text>
<text x="192.4" y="158.8">1</text>
<text x="57.8" y="165.8">6</text>
<text x="57.8" y="162.3">4</text>
<text x="61.3" y="167.6">6</text>
<text x="61.3" y="164.1">4</text>
<text x="70.8" y="164.1">3</text>
<text x="70.8" y="167.6">5</text>
<text x="74.3" y="162.3">3</text>
<text x="74.3" y="165.8">5</text>
<text x="176" y="165.8">6</text>
<text x="176" y="162.3">4</text>
<text x="179.5" y="167.6">6</text>
<text x="179.5" y="164.1">4</text>
<text x="188.9" y="164.1">3</text>
<text x="188.9" y="167.6">5</text>
<text x="192.4" y="162.3">3</text>
<text x="192.4" y="165.8">5</text>
<text x="55.8" y="172.9">10</text>
<text x="57.8" y="169.4">8</text>
<text x="61.3" y="171.1">8</text>
<text x="70.8" y="171.1">7</text>
<text x="74.3" y="169.4">7</text>
<text x="74.3" y="172.9">9</text>
<text x="173.9" y="172.9">10</text>
<text x="176" y="169.4">8</text>
<text x="179.5" y="171.1">8</text>
<text x="188.9" y="171.1">7</text>
<text x="192.4" y="169.4">7</text>
<text x="192.4" y="172.9">9</text>
<text x="55.8" y="180">14</text>
<text x="55.8" y="176.4">12</text>
<text x="61.3" y="178.2">12</text>
<text x="61.3" y="174.7">10</text>
<text x="68.7" y="178.2">11</text>
<text x="70.8" y="174.7">9</text>
<text x="74.3" y="176.4">11</text>
<text x="74.3" y="180">13</text>
<text x="173.9" y="180">14</text>
<text x="173.9" y="176.4">12</text>
<text x="179.5" y="178.2">12</text>
<text x="179.5" y="174.7">10</text>
<text x="186.9" y="178.2">11</text>
<text x="188.9" y="174.7">9</text>
<text x="192.4" y="176.4">11</text>
<text x="192.4" y="180">13</text>
<text x="55.8" y="183.5">16</text>
<text x="61.3" y="185.2">16</text>
<text x="61.3" y="181.7">14</text>
<text x="68.7" y="181.7">13</text>
<text x="68.7" y="185.2">15</text>
<text x="74.3" y="183.5">15</text>
<text x="173.9" y="183.5">16</text>
<text x="179.5" y="185.2">16</text>
<text x="179.5" y="181.7">14</text>
<text x="186.9" y="181.7">13</text>
<text x="186.9" y="185.2">15</text>
<text x="192.4" y="183.5">15</text>
<text x="55.8" y="190.5">20</text>
<text x="55.8" y="187">18</text>
<text x="61.3" y="188.8">18</text>
<text x="68.7" y="188.8">17</text>
<text x="74.3" y="187">17</text>
<text x="74.3" y="190.5">19</text>
<text x="173.9" y="190.5">20</text>
<text x="173.9" y="187">18</text>
<text x="179.5" y="188.8">18</text>
<text x="186.9" y="188.8">17</text>
<text x="192.4" y="187">17</text>
<text x="192.4" y="190.5">19</text>
<text x="55.8" y="197.6">24</text>
<text x="55.8" y="194.1">22</text>
<text x="61.3" y="195.8">22</text>
<text x="61.3" y="192.3">20</text>
<text x="68.7" y="192.3">19</text>
<text x="68.7" y="195.8">21</text>
<text x="74.3" y="194.1">21</text>
<text x="74.3" y="197.6">23</text>
<text x="173.9" y="197.6">24</text>
<text x="173.9" y="194.1">22</text>
<text x="179.5" y="195.8">22</text>
<text x="179.5" y="192.3">20</text>
<text x="186.9" y="192.3">19</text>
<text x="186.9" y="195.8">21</text>
<text x="192.4" y="194.1">21</text>
<text x="192.4" y="197.6">23</text>
<text x="55.8" y="201.1">26</text>
<text x="61.3" y="202.9">26</text>
<text x="61.3" y="199.4">24</text>
<text x="68.7" y="199.4">23</text>
<text x="68.7" y="202.9">25</text>
<text x="74.3" y="201.1">25</text>
<text x="173.9" y="201.1">26</text>
<text x="179.5" y="202.9">26</text>
<text x="179.5" y="199.4">24</text>
<text x="186.9" y="199.4">23</text>
<text x="186.9" y="202.9">25</text>
<text x="192.4" y="201.1">25</text>
<text x="55.8" y="208.2">30</text>
<text x="55.8" y="204.6">28</text>
<text x="61.3" y="209.9">30</text>
<text x="61.3" y="206.4">28</text>
<text x="68.7" y="206.4">27</text>
<text x="68.7" y="209.9">29</text>
<text x="74.3" y="204.6">27</text>
<text x="74.3" y="208.2">29</text>
<text x="173.9" y="208.2">30</text>
<text x="173.9" y="204.6">28</text>
<text x="179.5" y="209.9">30</text>
<text x="179.5" y="206.4">28</text>
<text x="186.9" y="206.4">27</text>
<text x="186.9" y="209.9">29</text>
<text x="192.4" y="204.6">27</text>
<text x="192.4" y="208.2">29</text>
<text x="55.8" y="215.2">34</text>
<text x="55.8" y="211.7">32</text>
<text x="61.3" y="213.5">32</text>
<text x="68.7" y="213.5">31</text>
<text x="74.3" y="211.7">31</text>
<text x="74.3" y="215.2">33</text>
<text x="173.9" y="215.2">34</text>
<text x="173.9" y="211.7">32</text>
<text x="179.5" y="213.5">32</text>
<text x="186.9" y="213.5">31</text>
<text x="192.4" y="211.7">31</text>
<text x="192.4" y="215.2">33</text>
<text x="55.8" y="218.8">36</text>
<text x="61.3" y="220.5">36</text>
<text x="61.3" y="217">34</text>
<text x="68.7" y="217">33</text>
<text x="68.7" y="220.5">35</text>
<text x="74.3" y="218.8">35</text>
<text x="173.9" y="218.8">36</text>
<text x="179.5" y="220.5">36</text>
<text x="179.5" y="217">34</text>
<text x="186.9" y="217">33</text>
<text x="186.9" y="220.5">35</text>
<text x="192.4" y="218.8">35</text>
<text x="55.8" y="225.8">40</text>
<text x="55.8" y="222.3">38</text>
<text x="61.3" y="227.6">40</text>
<text x="61.3" y="224">38</text>
<text x="68.7" y="224">37</text>
<text x="68.7" y="227.6">39</text>
<text x="74.3" y="222.3">37</text>
<text x="74.3" y="225.8">39</text>
<text x="173.9" y="225.8">40</text>
<text x="173.9" y="222.3">38</text>
<text x="179.5" y="227.6">40</text>
<text x="179.5" y="224">38</text>
<text x="186.9" y="224">37</text>
<text x="186.9" y="227.6">39</text>
<text x="192.4" y="222.3">37</text>
<text x="192.4" y="225.8">39</text>
</g>
</svg>
